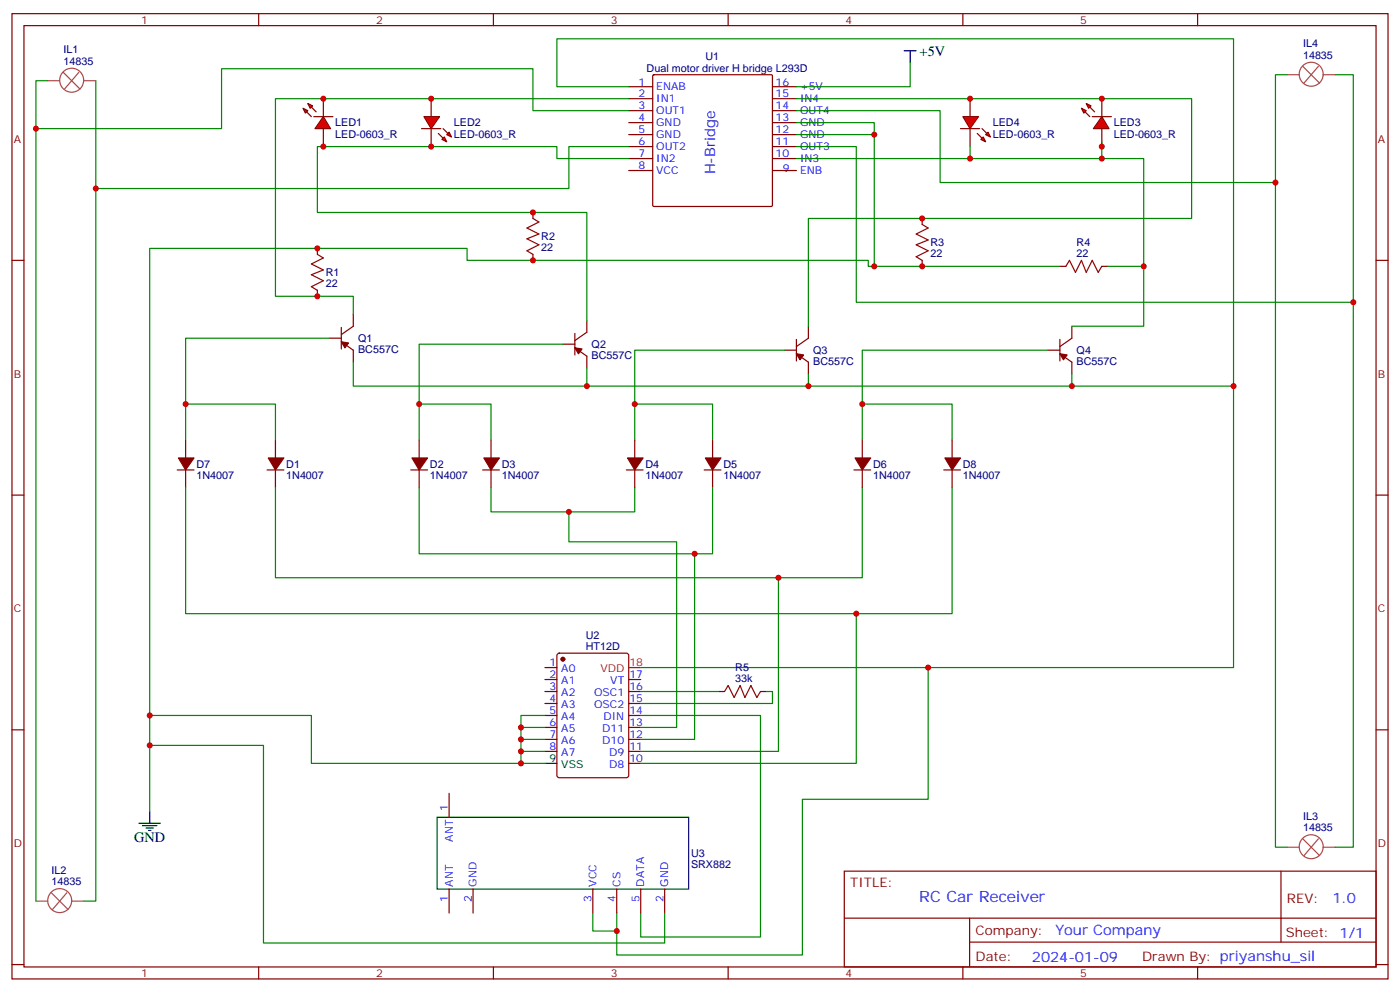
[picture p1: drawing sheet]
<svg xmlns="http://www.w3.org/2000/svg" width="412mm" height="292mm" viewBox="0 0 412 292" stroke-linecap="round" stroke-linejoin="round" font-family="sans-serif">
<g fill="none" stroke="#870000" stroke-width=".35">
<path d="M3.5 4h405.4v284.4h-405.4zM7.1 7.5h398.2v277.3h-398.2zM76.2 4v3.5M145.3 4v3.5M214.5 4v3.5M283.6 4v3.5M352.8 4v3.5M185.2 29.1h7.1M185.2 25.5h7.1M185.2 36.1h7.1M185.2 32.6h7.1M185.2 39.7h7.1"/>
<path d="M192.3 22.2l.3-.2h34.6l.3 .2v38.3l-.1 .3h-34.8l-.3-.2zM227.5 29.1h7.1M227.5 25.5h7.1M227.5 36.1h7.1M227.5 32.6h7.1M227.5 39.7h7.1M185.2 50.2h7.1M185.2 46.7h7.1M185.2 43.2h7.1M227.5 50.2h7.1M227.5 46.7h7.1M227.5 43.2h7.1"/>
<path d="M3.5 76.7h3.6M405.3 76.7h3.6M97 99.6h3.5M100.5 96.4v6.4M104.1 92.6v3.5l-3.6 2.5M169.3 98.2v6.4M172.9 94.3v3.6l-3.6 2.4M234.6 100v6.3M238.1 96.1v3.5l-3.5 2.5M312.2 100v6.3M315.7 96.1v3.5l-3.5 2.5M100.5 100.7l3.6 2.5v3.5"/>
<path d="M165.8 101.4h3.5M169.3 102.4l3.6 2.5v3.5M231.1 103.2h3.5M234.6 104.2l3.5 2.5v3.5M308.7 103.2h3.5M312.2 104.2l3.5 2.5v3.5M52.2 138.4h4.9M54.7 129.6v5.3M54.7 138.4v5.3M78.7 138.4h4.9M81.1 129.6v5.3M81.1 138.4v5.3"/>
<path d="M121 138.4h4.9M123.5 129.6v5.3M123.5 138.4v5.3M142.2 138.4h4.9M144.6 129.6v5.3M144.6 138.4v5.3M184.5 138.4h4.9M187 129.6v5.3M187 138.4v5.3M207.4 138.4h5M209.9 129.6v5.3M209.9 138.4v5.3"/>
<path d="M251.5 138.4h5M254 129.6v5.3M254 138.4v5.3M278 138.4h4.9M280.5 129.6v5.3M280.5 138.4v5.3M3.5 145.8h3.6M405.3 145.8h3.6M160.5 196.6h3.5M164.3 192.6l.4-.2h19.8l.7 .4v35.6l-.5 .6-20 .1-.6-.5-.1-35.5zM3.5 215h3.6M160.5 200.2h3.5"/>
<path d="M160.5 203.7h3.5M160.5 207.2h3.5M160.5 210.7h3.5M160.5 214.3h3.5M160.5 217.8h3.5M185.2 200.2h3.5M185.2 203.7h3.5M185.2 207.2h3.5M185.2 210.7h3.5M185.2 214.3h3.5M185.2 217.8h3.5M405.3 215h3.6"/>
<path d="M132.3 233.7v7M160.5 221.3h3.5M185.2 221.3h3.5M185.2 224.9h3.5M248.7 256.6h156.6v28.2h-156.6zM377.3 256.6v20.9M132.3 261.9v7.1M139.3 261.9v7.1M174.6 261.9v7.1M181.7 261.9v7.1M188.7 261.9v7.1M195.8 261.9v7.1"/>
<path d="M248.7 270.5h156.5M285.6 277.5h119.6M285.6 270.5v14.1M3.5 284.1h3.6M76.2 284.8v3.6M145.3 284.8v3.6M214.5 284.8v3.6M283.6 284.8v3.6M352.8 284.8v3.6M405.3 284.1h3.6"/>
</g>
<g fill="#870000" stroke="#870000" stroke-width=".35">
<path d="M79 134.9h4.6l-2.5 3.5z"/>
<path d="M121.4 134.9h4.5l-2.4 3.5z"/>
<path d="M142.5 134.9h4.6l-2.5 3.5z"/>
<path d="M184.9 134.9h4.5l-2.4 3.5z"/>
<path d="M207.8 134.9h4.6l-2.5 3.5z"/>
<path d="M251.9 134.9h4.6l-2.5 3.5z"/>
<path d="M52.6 134.9h4.5l-2.4 3.5z"/>
<path d="M278.3 134.9h4.6l-2.4 3.5z"/>
<path d="M100.5 100.7l2.2 .3-1.1 1.4z"/>
<path d="M169.3 102.4l2.1 .4-1 1.4z"/>
<path d="M234.6 104.2l2.1 .4-1 1.4z"/>
<path d="M312.2 104.2l2.1 .4-1 1.4z"/>
<circle cx="165.8" cy="194.2" r=".53"/>
</g>
<path d="M160.5 224.9h3.5M128.8 240.7h74v21.2h-74z" fill="none" stroke="#000" stroke-width=".35"/>
<path d="M185.2 196.6h3.5" fill="none" stroke="#f00" stroke-width=".35"/>
<g fill="#f00" stroke="#870000" stroke-width=".35">
<path d="M95.2 34.4l2.2 3.5h-4.6z"/>
<path d="M92.4 34.4h5.7z"/>
</g>
<g fill="#870000" stroke="#870000" stroke-width=".35">
<path d="M90.3 32.9l1.4 1.5z"/>
<path d="M91.7 31.5l1.4 1.4z"/>
</g>
<g fill="#f00" stroke="#870000" stroke-width=".35">
<path d="M89.3 31.9l1.4 .7-.7 .7z"/>
<path d="M90.7 30.5l1.4 .7-.7 .7z"/>
</g>
<path d="M95.2 29.1v5.3M95.2 37.9v5.3" fill="none" stroke="#870000" stroke-width=".35"/>
<g fill="#f00" stroke="#870000" stroke-width=".35">
<path d="M124.9 34.4h4.6l-2.5 3.5z"/>
<path d="M124.2 37.9h5.6z"/>
</g>
<g fill="#870000" stroke="#870000" stroke-width=".35">
<path d="M130.5 37.9l1.4 1.4z"/>
<path d="M129.1 39.3l1.4 1.4z"/>
</g>
<g fill="#f00" stroke="#870000" stroke-width=".35">
<path d="M131.6 39.7l.7-.8 .7 1.5z"/>
<path d="M130.9 40.4l.7 1.4-1.4-.7z"/>
</g>
<path d="M127 29.1v5.3M127 37.9v5.3" fill="none" stroke="#870000" stroke-width=".35"/>
<g fill="#f00" stroke="#870000" stroke-width=".35">
<path d="M324.6 34.4l2.1 3.5h-4.6z"/>
<path d="M321.7 34.4h5.7z"/>
</g>
<g fill="#870000" stroke="#870000" stroke-width=".35">
<path d="M319.6 32.9l1.4 1.5z"/>
<path d="M321 31.5l1.4 1.4z"/>
</g>
<g fill="#f00" stroke="#870000" stroke-width=".35">
<path d="M318.6 31.9l1.4 .7-.7 .7z"/>
<path d="M320 30.5l1.4 .7-.7 .7z"/>
</g>
<path d="M324.6 29.1v5.3M324.6 37.9v5.3" fill="none" stroke="#870000" stroke-width=".35"/>
<g fill="#f00" stroke="#870000" stroke-width=".35">
<path d="M283.6 34.4h4.6l-2.4 3.5z"/>
<path d="M282.9 37.9h5.7z"/>
</g>
<g fill="#870000" stroke="#870000" stroke-width=".35">
<path d="M289.3 37.9l1.4 1.4z"/>
<path d="M287.9 39.3l1.4 1.4z"/>
</g>
<g fill="#f00" stroke="#870000" stroke-width=".35">
<path d="M291 38.9l.7 1.5-1.4-.7z"/>
<path d="M288.9 41.1l.7-.7 .7 1.4z"/>
</g>
<path d="M285.8 29.1v5.3M285.8 37.9v5.3M93.5 73.2v1.7M157 62.6v1.7M157 74.9v1.8M271.6 64.3v1.8M271.6 76.7v1.8M312.2 78.5h1.8M324.6 78.5h1.7M93.5 85.5v1.8M211.7 203.7h1.7M224 203.7h1.8" fill="none" stroke="#870000" stroke-width=".35"/>
<g fill="none" stroke="#008700" stroke-width=".35">
<path d="M268.1 18.5v7h-33.5M14.1 23.8h-3.5v241.6M28.2 23.8v241.6h-3.5M185.2 29.1h-104.1v58.2h23v5.3M185.2 25.5h-21.2v-14.1h199.4v185.2h-174.7M185.2 32.6h-28.2v-12.4h-91.7v17.7h-54.7M234.6 29.1h116.4v35.2h-112.9v31.8M234.6 39.7h22.9v38.8M234.6 36.1h22.9v3.6M234.6 32.6h42.3v21.2h98.8M379.2 22h-3.5v227.6h3.5M393.3 22h5.3v227.6h-5.3"/>
<path d="M185.2 46.7h-21.2v-3.5h-70.5v19.4h79.4v31.7M185.2 43.2h-17.6v12.3h-139.4M234.6 43.2h17.6v45.8h146.4M234.6 46.7h51.2M285.8 43.2v3.5h51.1v49.4h-21.2M324.6 41.4v5.3M312.2 78.5h-56.4v-1.8h-118.2v-3.5h-93.5v165.8M326.3 78.5h10.6M97 99.6h-42.3v30M54.7 119h26.4v10.6M104.1 106.7v7h259.3M123.5 119h21.1v10.6"/>
<path d="M165.8 101.4h-42.3v28.2M172.9 108.4v5.3M187 119h22.9v10.6M231.1 103.2h-44.1v26.4M238.1 110.2v3.5M254 119h26.5v10.6M308.7 103.2h-54.7v26.4M315.7 110.2v3.5M54.7 143.7v37.1h225.8v-37.1M81.1 143.7v26.5h172.9v-26.5M123.5 143.7v19.4h86.4v-19.4M144.6 143.7v7.1h42.4v-7.1"/>
<path d="M167.6 150.8v8.8h31.7v54.7h-10.6M204.6 163.1v54.7h-15.9M229.3 170.2v51.1h-40.6M252.2 180.8v44.1h-63.5M273.4 196.6v38.8h-37v45.9h-54.7v-12.3M44.1 219.6h33.5v58.2h118.2v-8.8M44.1 210.7h47.6v14.2h68.8M153.5 214.3h7M153.5 217.8h7M160.5 210.7h-7v14.2M188.7 210.7h35.3v65.3h-35.3v-7M188.7 203.7h23"/>
<path d="M225.8 203.7h1.7v3.5h-38.8M153.5 221.3h7M174.6 269v5.2h7.1"/>
</g>
<path d="M93.5 74.9l1.7 1.1-3.5 1.8 3.5 1.7-3.5 1.4 3.5 1.8-3.5 1.8 1.8 1M157 64.3l1.7 1.1-3.5 1.8 3.5 1.7-3.5 1.4 3.5 1.8-3.5 1.8 1.8 1M271.6 66.1l1.8 1.1-3.5 1.7 3.5 1.8-3.5 1.4 3.5 1.8-3.5 1.7 1.7 1.1M314 78.5l1-1.8 1.8 3.5 1.8-3.5 1.4 3.5 1.7-3.5 1.8 3.5 1.1-1.7M213.4 203.7l1.1-1.8 1.8 3.6 1.7-3.6 1.4 3.6 1.8-3.6 1.8 3.6 1-1.8" fill="none" stroke="#a10000" stroke-width=".35"/>
<path d="M266.3 15h3.6M268.1 15v3.5M44.1 239v3.5M40.9 242.5h6.4M42 243.2h4.2M43 243.9h2.2M43.7 244.6h.7" fill="none" stroke="#000" stroke-width=".35"/>
<g fill="none" stroke="#a64a4a" stroke-width=".35">
<path d="M383.8 19.5l4.9 5M388.4 19.5l-4.3 5M14.1 23.8h3.5M18.6 21.3l5 4.9M23.2 21.3l-4.2 4.9M24.8 23.8h3.4M379.2 22h3.5M389.9 22h3.4M379.2 249.6h3.5M383.8 247.1l4.9 4.9M388.4 247.1l-4.3 4.9M389.9 249.6h3.4"/>
<path d="M10.6 265.4h3.5M15.1 263l5 4.9M19.7 263l-4.2 4.9M21.2 265.4h3.5"/>
<circle cx="21.1" cy="23.6" r="3.5"/>
<circle cx="386.2" cy="21.9" r="3.5"/>
<circle cx="386.2" cy="249.4" r="3.5"/>
<circle cx="17.6" cy="265.3" r="3.5"/>
</g>
<g fill="#c00">
<circle cx="252.2" cy="180.8" r=".88"/>
<circle cx="204.6" cy="163.1" r=".88"/>
<circle cx="167.6" cy="150.8" r=".88"/>
<circle cx="229.3" cy="170.2" r=".88"/>
<circle cx="254" cy="119" r=".88"/>
<circle cx="187" cy="119" r=".88"/>
<circle cx="123.5" cy="119" r=".88"/>
<circle cx="54.7" cy="119" r=".88"/>
<circle cx="127" cy="29.1" r=".88"/>
<circle cx="95.3" cy="29.1" r=".88"/>
<circle cx="93.5" cy="87.3" r=".88"/>
<circle cx="95.3" cy="43.2" r=".88"/>
<circle cx="127" cy="43.2" r=".88"/>
<circle cx="157" cy="62.6" r=".88"/>
<circle cx="285.8" cy="29.1" r=".88"/>
<circle cx="324.6" cy="29.1" r=".88"/>
<circle cx="271.6" cy="64.3" r=".88"/>
<circle cx="324.6" cy="46.7" r=".88"/>
<circle cx="324.6" cy="43.2" r=".88"/>
<circle cx="285.8" cy="46.7" r=".88"/>
<circle cx="336.9" cy="78.5" r=".88"/>
<circle cx="157" cy="76.7" r=".88"/>
<circle cx="271.6" cy="78.5" r=".88"/>
<circle cx="93.5" cy="73.2" r=".88"/>
<circle cx="273.4" cy="196.6" r=".88"/>
<circle cx="181.7" cy="274.2" r=".88"/>
<circle cx="44.1" cy="219.6" r=".88"/>
<circle cx="44.1" cy="210.7" r=".88"/>
<circle cx="153.5" cy="224.9" r=".88"/>
<circle cx="153.5" cy="214.3" r=".88"/>
<circle cx="153.5" cy="217.8" r=".88"/>
<circle cx="153.5" cy="221.3" r=".88"/>
<circle cx="363.4" cy="113.7" r=".88"/>
<circle cx="315.7" cy="113.7" r=".88"/>
<circle cx="238.1" cy="113.7" r=".88"/>
<circle cx="172.9" cy="113.7" r=".88"/>
<circle cx="257.5" cy="39.7" r=".88"/>
<circle cx="257.5" cy="78.5" r=".88"/>
<circle cx="10.6" cy="37.9" r=".88"/>
<circle cx="28.2" cy="55.5" r=".88"/>
<circle cx="375.7" cy="53.8" r=".88"/>
<circle cx="398.6" cy="89" r=".88"/>
</g>
<text font-size="4.6" fill="#00f" x="270.8" y="265.6">RC Car Receiver</text>
<g font-size="4.2">
<text x="270.9" y="16.4">+5V</text>
<text x="39.5" y="248.1">GND</text>
</g>
<g font-size="4.2" fill="#00f">
<text x="210.6" y="51.4" transform="rotate(-90 210.6 51.4)">H-Bridge</text>
<text x="392.5" y="265.9">1.0</text>
<text x="310.9" y="275.4">Your Company</text>
<text x="304" y="283.2">2024-01-09</text>
</g>
<g font-size="3.9" fill="#800">
<text x="250.5" y="261.2">TITLE:</text>
<text x="379.1" y="265.9">REV:</text>
<text x="287.4" y="275.4">Company:</text>
<text x="378.7" y="276">Sheet: 1/1</text>
<text x="287.4" y="283.1">Date:</text>
<text x="336.4" y="283.2">Drawn By: priyanshu_sil</text>
</g>
<g font-size="3.2" fill="#800">
<text x="41.6" y="7">1</text>
<text x="110.8" y="7">2</text>
<text x="179.9" y="7">3</text>
<text x="249.1" y="7">4</text>
<text x="318.2" y="7">5</text>
<text x="4.1" y="42.1">A</text>
<text x="405.9" y="42.1">A</text>
<text x="4.1" y="111.3">B</text>
<text x="405.9" y="111.3">B</text>
<text x="4.1" y="180.4">C</text>
<text x="405.9" y="180.4">C</text>
<text x="4.1" y="249.6">D</text>
<text x="405.9" y="249.6">D</text>
<text x="41.6" y="287.8">1</text>
<text x="110.8" y="287.8">2</text>
<text x="179.9" y="287.8">3</text>
<text x="249.1" y="287.8">4</text>
<text x="318.2" y="287.8">5</text>
</g>
<g font-size="3.2" fill="#000080">
<text x="18.7" y="15.7">IL1</text>
<text x="207.8" y="17.8">U1</text>
<text x="383.8" y="17.3">14835</text>
<text x="383.8" y="14">IL4</text>
<text x="18.7" y="19.1">14835</text>
<text x="190.5" y="21.3">Dual motor driver H bridge L293D</text>
<text x="98.8" y="40.6">LED-0603_R</text>
<text x="98.8" y="37.2">LED1</text>
<text x="133.7" y="40.6">LED-0603_R</text>
<text x="133.7" y="37.2">LED2</text>
<text x="292.5" y="40.6">LED-0603_R</text>
<text x="292.5" y="37.2">LED4</text>
<text x="328.1" y="40.6">LED-0603_R</text>
<text x="328.1" y="37.2">LED3</text>
<text x="159.5" y="70.7">R2</text>
<text x="159.5" y="74.1">22</text>
<text x="274.1" y="75.8">22</text>
<text x="274.1" y="72.5">R3</text>
<text x="317.1" y="75.6">22</text>
<text x="317.1" y="72.5">R4</text>
<text x="96" y="81.3">R1</text>
<text x="96" y="84.7">22</text>
<text x="105.5" y="100.7">Q1</text>
<text x="105.5" y="104.1">BC557C</text>
<text x="174.3" y="105.8">BC557C</text>
<text x="174.3" y="102.5">Q2</text>
<text x="239.5" y="107.6">BC557C</text>
<text x="239.5" y="104.2">Q3</text>
<text x="317.1" y="107.6">BC557C</text>
<text x="317.1" y="104.2">Q4</text>
<text x="57.9" y="137.8">D7</text>
<text x="84.3" y="137.8">D1</text>
<text x="126.6" y="137.8">D2</text>
<text x="147.8" y="137.8">D3</text>
<text x="190.1" y="137.8">D4</text>
<text x="213.1" y="137.8">D5</text>
<text x="257.2" y="137.8">D6</text>
<text x="283.6" y="137.8">D8</text>
<text x="57.9" y="141.1">1N4007</text>
<text x="84.3" y="141.1">1N4007</text>
<text x="126.6" y="141.1">1N4007</text>
<text x="147.8" y="141.1">1N4007</text>
<text x="190.1" y="141.1">1N4007</text>
<text x="213.1" y="141.1">1N4007</text>
<text x="257.2" y="141.1">1N4007</text>
<text x="283.6" y="141.1">1N4007</text>
<text x="172.6" y="191.3">HT12D</text>
<text x="172.6" y="188.2">U2</text>
<text x="216.6" y="197.8">R5</text>
<text x="216.6" y="200.9">33k</text>
<text x="383.8" y="244.8">14835</text>
<text x="383.8" y="241.5">IL3</text>
<text x="15.2" y="257.4">IL2</text>
<text x="203.6" y="255.7">SRX882</text>
<text x="203.6" y="252.4">U3</text>
<text x="15.2" y="260.7">14835</text>
</g>
<g font-size="3.2" fill="#00f">
<text x="188.1" y="28.7">2</text>
<text x="188.1" y="25.2">1</text>
<text x="193.3" y="26.6">ENAB</text>
<text x="228.4" y="28.7">15</text>
<text x="228.4" y="25.2">16</text>
<text x="235.7" y="26.6">+5V</text>
<text x="188.1" y="35.8">4</text>
<text x="188.1" y="32.2">3</text>
<text x="193.3" y="30.1">IN1</text>
<text x="193.3" y="33.7">OUT1</text>
<text x="228.4" y="35.8">13</text>
<text x="228.4" y="32.2">14</text>
<text x="235.7" y="30.1">IN4</text>
<text x="235.7" y="33.7">OUT4</text>
<text x="188.1" y="39.3">5</text>
<text x="193.3" y="37.2">GND</text>
<text x="193.3" y="40.7">GND</text>
<text x="228.4" y="39.3">12</text>
<text x="235.7" y="37.2">GND</text>
<text x="235.7" y="40.7">GND</text>
<text x="188.1" y="42.8">6</text>
<text x="188.1" y="46.4">7</text>
<text x="193.3" y="44.2">OUT2</text>
<text x="193.3" y="47.8">IN2</text>
<text x="228.4" y="46.4">10</text>
<text x="228.4" y="42.8">11</text>
<text x="235.7" y="47.8">IN3</text>
<text x="235.7" y="44.2">OUT3</text>
<text x="188.1" y="49.9">8</text>
<text x="193.3" y="51.3">VCC</text>
<text x="230.6" y="50.6">9</text>
<text x="235.7" y="51.3">ENB</text>
<text x="161.9" y="196.3">1</text>
<text x="161.9" y="199.8">2</text>
<text x="161.9" y="203.3">3</text>
<text x="165.3" y="198">A0</text>
<text x="165.3" y="201.6">A1</text>
<text x="179.8" y="201.6">VT</text>
<text x="185.4" y="203.3">16</text>
<text x="185.4" y="199.8">17</text>
<text x="161.9" y="206.9">4</text>
<text x="165.3" y="205.1">A2</text>
<text x="165.3" y="208.6">A3</text>
<text x="175" y="208.6">OSC2</text>
<text x="175" y="205.1">OSC1</text>
<text x="185.4" y="206.9">15</text>
<text x="161.9" y="210.4">5</text>
<text x="161.9" y="213.9">6</text>
<text x="165.3" y="212.2">A4</text>
<text x="165.3" y="215.7">A5</text>
<text x="177.4" y="215.7">D11</text>
<text x="177.8" y="212.2">DIN</text>
<text x="185.4" y="213.9">13</text>
<text x="185.4" y="210.4">14</text>
<text x="161.9" y="217.5">7</text>
<text x="161.9" y="221">8</text>
<text x="165.3" y="219.2">A6</text>
<text x="177.4" y="219.2">D10</text>
<text x="185.4" y="221">11</text>
<text x="185.4" y="217.5">12</text>
<text x="165.3" y="222.7">A7</text>
<text x="179.4" y="226.3">D8</text>
<text x="179.4" y="222.7">D9</text>
<text x="185.4" y="224.5">10</text>
<text x="131.9" y="239" transform="rotate(-90 131.9 239)">1</text>
<text x="133.3" y="247.9" transform="rotate(-90 133.3 247.9)">ANT</text>
<text x="133.3" y="261.2" transform="rotate(-90 133.3 261.2)">ANT</text>
<text x="140.4" y="261.2" transform="rotate(-90 140.4 261.2)">GND</text>
<text x="175.7" y="261.2" transform="rotate(-90 175.7 261.2)">VCC</text>
<text x="182.7" y="261.2" transform="rotate(-90 182.7 261.2)">CS</text>
<text x="189.8" y="261.2" transform="rotate(-90 189.8 261.2)">DATA</text>
<text x="196.8" y="261.2" transform="rotate(-90 196.8 261.2)">GND</text>
<text x="131.9" y="265.7" transform="rotate(-90 131.9 265.7)">1</text>
<text x="139" y="265.7" transform="rotate(-90 139 265.7)">2</text>
<text x="174.3" y="265.7" transform="rotate(-90 174.3 265.7)">3</text>
<text x="181.3" y="265.7" transform="rotate(-90 181.3 265.7)">4</text>
<text x="188.4" y="265.7" transform="rotate(-90 188.4 265.7)">5</text>
<text x="195.4" y="265.7" transform="rotate(-90 195.4 265.7)">2</text>
</g>
<g font-size="3.2" fill="#f00">
<text x="185.4" y="196.3">18</text>
<text x="176.8" y="198">VDD</text>
</g>
<g font-size="3.2">
<text x="161.9" y="224.5">9</text>
<text x="165.3" y="226.3">VSS</text>
</g>
</svg>
